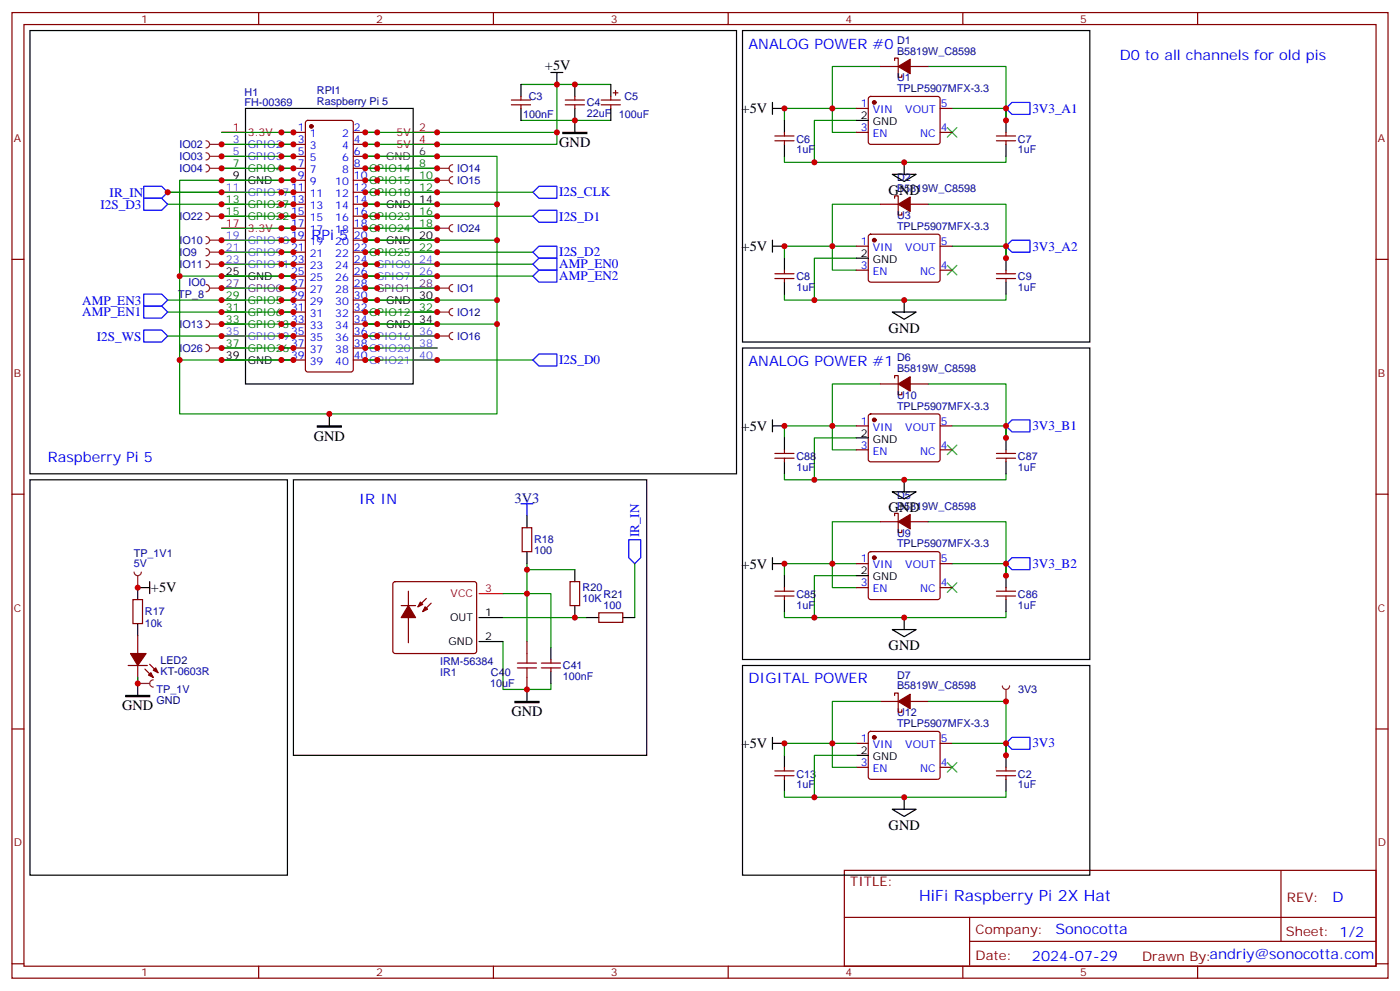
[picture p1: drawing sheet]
<svg xmlns="http://www.w3.org/2000/svg" width="412mm" height="292mm" viewBox="0 0 412 292" stroke-linecap="round" stroke-linejoin="round" font-family="sans-serif">
<g fill="none" stroke="#870000" stroke-width=".35">
<path d="M3.5 3.7h405.4v284.3h-405.4zM7.1 7.2h398.2v277.3h-398.2zM76.2 3.7v3.5M145.3 3.7v3.5M214.5 3.7v3.5M283.6 3.7v3.5M352.8 3.7v3.5M3.5 76.4h3.6M405.3 76.4h3.6M3.5 145.5h3.6M405.3 145.5h3.6M3.5 214.7h3.6"/>
<path d="M405.3 214.7h3.6M248.7 256.3h156.6v28.2h-156.6zM377.3 256.3v20.9M248.7 270.1h156.5M285.6 277.2h119.6M285.6 270.1v14.2M3.5 283.8h3.6M76.2 284.5v3.5M145.3 284.5v3.5M214.5 284.5v3.5M283.6 284.5v3.5M352.8 284.5v3.5"/>
<path d="M405.3 283.8h3.6"/>
</g>
<path d="M8.8 9h208.2v130.5h-208.2z" fill="none" stroke="#000" stroke-width=".35"/>
<path d="M157 56.6l1.7-1.7h5.3v3.5h-5.3z" fill="none" stroke="#00f" stroke-width=".35"/>
<path d="M128.8 99h3.5M133.3 97.9a1.06 1.06 0 0 0-1 1.1 1.06 1.06 0 0 0 1 1" fill="none" stroke="#8c2424" stroke-width=".35"/>
<circle cx="128.8" cy="99" r=".18" fill="#8c2424"/>
<path d="M60.7 101.4a1.06 1.06 0 0 1 1 1.1 1.06 1.06 0 0 1-1 1M61.7 102.5h3.6" fill="none" stroke="#8c2424" stroke-width=".35"/>
<circle cx="65.3" cy="102.5" r=".18" fill="#8c2424"/>
<path d="M60.7 94.4a1.06 1.06 0 0 1 1 1 1.06 1.06 0 0 1-1 1.1M61.7 95.4h3.6" fill="none" stroke="#8c2424" stroke-width=".35"/>
<circle cx="65.3" cy="95.4" r=".18" fill="#8c2424"/>
<path d="M60.7 62.6a1.06 1.06 0 0 1 1 1.1 1.06 1.06 0 0 1-1 1M61.7 63.7h3.6" fill="none" stroke="#8c2424" stroke-width=".35"/>
<circle cx="65.3" cy="63.7" r=".18" fill="#8c2424"/>
<path d="M60.7 41.5a1.06 1.06 0 0 1 1 1 1.06 1.06 0 0 1-1 1.1M61.7 42.5h3.6" fill="none" stroke="#8c2424" stroke-width=".35"/>
<circle cx="65.3" cy="42.5" r=".18" fill="#8c2424"/>
<path d="M60.7 45a1.06 1.06 0 0 1 1 1 1.06 1.06 0 0 1-1 1.1M61.7 46h3.6" fill="none" stroke="#8c2424" stroke-width=".35"/>
<circle cx="65.3" cy="46" r=".18" fill="#8c2424"/>
<path d="M60.7 48.5a1.06 1.06 0 0 1 1 1.1 1.06 1.06 0 0 1-1 1M61.7 49.6h3.6" fill="none" stroke="#8c2424" stroke-width=".35"/>
<circle cx="65.3" cy="49.6" r=".18" fill="#8c2424"/>
<g fill="none" stroke="#000" stroke-width=".35">
<path d="M72.3 31.9h49.4v81.2h-49.4zM153.5 24.9v3.5M153.5 31.9v3.6M162.3 21.3h3.5M164 21.3v3.6M169.3 24.9v3.5M169.3 31.9v7.1M179.9 24.9v3.5M179.9 31.9v3.6M65.3 53.1h7M121.7 60.1h7.1M121.7 70.7h7.1"/>
<path d="M65.3 81.3h7M121.7 88.4h7.1M121.7 95.4h7.1M65.3 106h7M97 121.9v3.5M8.8 141.3h75.9v116.4h-75.9z"/>
</g>
<path d="M65.3 39h7M121.7 39h7.1M121.7 42.5h7.1M65.3 67.2h7" fill="none" stroke="#f00" stroke-width=".35"/>
<path d="M65.3 42.5h7M65.3 46h7" fill="none" stroke="#06c" stroke-width=".35"/>
<path d="M121.7 46h7.1" fill="none" stroke="#333" stroke-width=".35"/>
<g fill="none" stroke="#060" stroke-width=".35">
<path d="M65.3 49.6h7M121.7 49.6h7.1M121.7 53.1h7.1M121.7 56.6h7.1M65.3 60.1h7M65.3 63.7h7M121.7 63.7h7.1M121.7 67.2h7.1M121.7 74.3h7.1M65.3 88.4h7M65.3 91.9h7M65.3 95.4h7"/>
<path d="M121.7 91.9h7.1M65.3 102.5h7"/>
</g>
<path d="M65.3 56.6h7M65.3 70.7h7M65.3 74.3h7M65.3 77.8h7M121.7 77.8h7.1M65.3 99h7M121.7 81.3h7.1M121.7 99h7.1M121.7 102.5h7.1M121.7 106h7.1" fill="none" stroke="#90f" stroke-width=".35"/>
<path d="M65.3 84.8h7M121.7 84.8h7.1" fill="none" stroke="#609" stroke-width=".35"/>
<g fill="none" stroke="#008700" stroke-width=".35">
<path d="M65.3 39h21.1M107.6 39h56.4M153.5 35.5h26.4M153.5 24.9h26.4M164 24.9v17.6h-56.4M49.4 56.6h37M65.3 53.1h21.1h-33.5v28.2h33.5h-21.1M65.3 49.6h21.1M65.3 46h21.1M65.3 42.5h21.1M107.6 56.6h49.4M128.8 46h-21.2h38.8v14.1"/>
<path d="M49.4 60.1h37M65.3 67.2h21.1M65.3 63.7h21.1M107.6 67.2h21.2M107.6 63.7h49.4M107.6 74.3h49.4M128.8 70.7h-21.2h38.8v17.7M128.8 60.1h-21.2h38.8v10.6M49.4 91.9h37M49.4 88.4h37M52.9 81.3v24.7h33.5h-21.1M65.3 95.4h21.1"/>
<path d="M65.3 84.8h21.1M107.6 81.3h21.2M107.6 99h21.2M128.8 95.4h-21.2h38.8v26.5h-93.5v-15.9M128.8 88.4h-21.2h38.8v7M65.3 102.5h21.1M107.6 102.5h21.2M107.6 106h49.4"/>
</g>
<g fill="none" stroke="#870000" stroke-width=".35">
<path d="M150.6 30.9h5.7M150.6 29.5h5.7M153.5 28.4v1.1M153.5 30.9v1M166.5 30.9h5.7M166.5 29.5h5.7M169.3 28.4v1.1M169.3 30.9v1M177.1 30.9h5.6M177.1 29.5h5.6M179.9 28.4v1.1M179.9 30.9v1"/>
<path d="M180.6 27.3h1.4M181.3 26.6v1.4"/>
</g>
<path d="M165.8 39h7.1v.3h-7.1zM93.5 125.4h7v.4h-7z" fill="#000" stroke="#000" stroke-width=".35"/>
<path d="M42.3 97.2h5.3l1.8 1.8-1.8 1.7h-5.3z" fill="none" stroke="#00f" stroke-width=".35"/>
<path d="M128.8 67.2h3.5M133.3 66.1a1.06 1.06 0 0 0-1 1.1 1.06 1.06 0 0 0 1 1.1" fill="none" stroke="#8c2424" stroke-width=".35"/>
<circle cx="128.8" cy="67.2" r=".18" fill="#8c2424"/>
<path d="M158.7 76h5.3v3.6h-5.3l-1.7-1.8zM157 81.3l1.7-1.7h5.3v3.5h-5.3z" fill="none" stroke="#00f" stroke-width=".35"/>
<path d="M107.6 77.8h49.4M107.6 81.3h49.4" fill="none" stroke="#008700" stroke-width=".35"/>
<path d="M128.8 84.8h3.5M133.3 83.8a1.06 1.06 0 0 0-1 1 1.06 1.06 0 0 0 1 1.1" fill="none" stroke="#8c2424" stroke-width=".35"/>
<circle cx="128.8" cy="84.8" r=".18" fill="#8c2424"/>
<path d="M42.3 90.1h5.3l1.8 1.8-1.8 1.8h-5.3zM42.3 86.6h5.3l1.8 1.8-1.8 1.7h-5.3z" fill="none" stroke="#00f" stroke-width=".35"/>
<path d="M107.6 84.8h21.2" fill="none" stroke="#008700" stroke-width=".35"/>
<path d="M60.7 83.8a1.06 1.06 0 0 1 1 1 1.06 1.06 0 0 1-1 1.1M61.7 84.8h3.6" fill="none" stroke="#8c2424" stroke-width=".35"/>
<circle cx="65.3" cy="84.8" r=".18" fill="#8c2424"/>
<path d="M60.7 69.7a1.06 1.06 0 0 1 1 1 1.06 1.06 0 0 1-1 1.1M61.7 70.7h3.6" fill="none" stroke="#8c2424" stroke-width=".35"/>
<circle cx="65.3" cy="70.7" r=".18" fill="#8c2424"/>
<path d="M60.7 73.2a1.06 1.06 0 0 1 1 1.1 1.06 1.06 0 0 1-1 1M61.7 74.3h3.6" fill="none" stroke="#8c2424" stroke-width=".35"/>
<circle cx="65.3" cy="74.3" r=".18" fill="#8c2424"/>
<path d="M60.7 76.7a1.06 1.06 0 0 1 1 1.1 1.06 1.06 0 0 1-1 1M61.7 77.8h3.6" fill="none" stroke="#8c2424" stroke-width=".35"/>
<circle cx="65.3" cy="77.8" r=".18" fill="#8c2424"/>
<path d="M65.3 70.7h21.1M65.3 74.3h21.1M65.3 77.8h21.1" fill="none" stroke="#008700" stroke-width=".35"/>
<path d="M128.8 53.1h3.5M133.3 52a1.06 1.06 0 0 0-1 1.1 1.06 1.06 0 0 0 1 1.1" fill="none" stroke="#8c2424" stroke-width=".35"/>
<circle cx="128.8" cy="53.1" r=".18" fill="#8c2424"/>
<path d="M128.8 49.6h3.5M133.3 48.5a1.06 1.06 0 0 0-1 1.1 1.06 1.06 0 0 0 1 1" fill="none" stroke="#8c2424" stroke-width=".35"/>
<circle cx="128.8" cy="49.6" r=".18" fill="#8c2424"/>
<path d="M107.6 49.6h21.2M107.6 53.1h21.2" fill="none" stroke="#008700" stroke-width=".35"/>
<path d="M128.8 91.9h3.5M133.3 90.8a1.06 1.06 0 0 0-1 1.1 1.06 1.06 0 0 0 1 1.1" fill="none" stroke="#8c2424" stroke-width=".35"/>
<circle cx="128.8" cy="91.9" r=".18" fill="#8c2424"/>
<g fill="none" stroke="#008700" stroke-width=".35">
<path d="M259.3 19.6h-14.1v19.4h7M273.4 19.6h22.9v15.9M252.2 31.9h-21.1v3.6M252.2 35.5h-12.3v12.3M280.5 31.9h15.8v3.6M296.3 31.9v3.6M231.1 46v1.8h65.2v-1.8M252.2 76h-12.3v12.4M252.2 72.5h-21.1v3.5M259.3 60.1h-14.1v19.5h7M273.4 60.1h22.9v15.9M280.5 72.5h15.8v3.5"/>
<path d="M296.3 72.5v3.5M49.4 99h37M107.6 91.9h21.2M231.1 86.6v1.8h65.2v-1.8M259.3 113.1h-14.1v19.4h7M273.4 113.1h22.9v15.8M231.1 139.5v1.8h65.2v-1.8M252.2 125.4h-21.1v3.5M252.2 128.9h-12.3v12.4M280.5 125.4h15.8v3.5M296.3 125.4v3.5M259.3 153.6h-14.1v19.4h7"/>
<path d="M273.4 153.6h22.9v15.9M252.2 169.5h-12.3v12.4M252.2 166h-21.1v3.5M280.5 166h15.8v3.5M296.3 166v3.5M231.1 180.1v1.8h65.2v-1.8M252.2 218.9h-21.1v3.5M259.3 206.6h-14.1v19.4h7M273.4 206.6h22.9v15.8M280.5 218.9h15.8v3.5M296.3 218.9v3.5M231.1 233v1.8h65.2v-1.8"/>
<path d="M252.2 222.4h-12.3v12.4"/>
</g>
<path d="M279 37.6l2.9 2.8M281.9 37.6l-2.9 2.8M279 78.1l2.9 2.9M281.9 78.1l-2.9 2.9M279 131.1l2.9 2.8M281.9 131.1l-2.9 2.8M279 171.6l2.9 2.8M281.9 171.6l-2.9 2.8M279 224.5l2.9 2.9M281.9 224.5l-2.9 2.9" fill="none" stroke="#3c3" stroke-width=".35"/>
<g fill="none" stroke="#000" stroke-width=".35">
<path d="M218.7 9h102.3v91.7h-102.3zM227.5 30.2v3.5M227.5 31.9h3.6M231.1 35.5v3.5M252.2 35.5h3.6M296.3 35.5v3.5M231.1 42.5v3.5M262.8 51.3h7.1l-3.6 2.1zM266.3 47.8v3.5M296.3 42.5v3.5M227.5 70.7v3.6M227.5 72.5h3.6"/>
<path d="M231.1 76v3.6M252.2 76h3.6M296.3 76v3.6M231.1 83.1v3.5M262.8 91.9h7.1l-3.6 2.1zM266.3 88.4v3.5M296.3 83.1v3.5M218.7 102.5h102.3v91.7h-102.3zM227.5 125.4h3.6M227.5 123.6v3.6M231.1 128.9v3.6M231.1 136v3.5"/>
<path d="M252.2 128.9h3.6M296.3 128.9v3.6M296.3 136v3.5M262.8 144.8h7.1l-3.6 2.1zM266.3 141.3v3.5M227.5 164.2v3.5M227.5 166h3.6M231.1 169.5v3.5M231.1 176.6v3.5M252.2 169.5h3.6M296.3 169.5v3.5M296.3 176.6v3.5"/>
<path d="M218.7 196h102.3v61.7h-102.3zM262.8 185.4h7.1l-3.6 2.1zM266.3 181.9v3.5M227.5 217.1v3.6M227.5 218.9h3.6M231.1 222.4v3.6M231.1 229.5v3.5M252.2 222.4h3.6M262.8 238.3h7.1l-3.6 2.1zM266.3 234.8v3.5M296.3 222.4v3.6M296.3 229.5v3.5"/>
</g>
<path d="M298.1 30.2h5.3v3.5h-5.3l-1.8-1.8zM42.3 58.4h5.3l1.8 1.7-1.8 1.8h-5.3zM157 74.3l1.7-1.8h5.3v3.5h-5.3zM157 63.7l1.7-1.8h5.3v3.5h-5.3zM298.1 70.7h5.3v3.6h-5.3l-1.8-1.8zM157 106l1.7-1.8h5.3v3.6h-5.3zM296.3 125.4l1.8-1.8h5.3v3.6h-5.3zM298.1 164.2h5.3v3.5h-5.3l-1.8-1.7zM296.3 218.9l1.8-1.8h5.3v3.6h-5.3z" fill="none" stroke="#00f" stroke-width=".35"/>
<g fill="none" stroke="#870000" stroke-width=".35">
<path d="M259.3 19.6h5.3M263.5 17.8v-.7h1.1v5.7h1v-.8M268.1 19.6h5.3M231.1 39v1M252.2 31.9h3.6M252.2 39h3.6M256 28.6l.5-.2 20 .1 .4 .6v13l-.7 .4-20-.1-.4-.6v-12.7zM276.9 31.9h3.6M276.9 39h3.6M296.3 39v1M228.2 41.5h5.7M228.2 40h5.7"/>
<path d="M231.1 41.5v1M263.5 58.4v-.7h1.1v5.6h1v-.7M293.5 41.5h5.7M293.5 40h5.7M296.3 41.5v1M231.1 79.6v1M252.2 72.5h3.6M252.2 79.6h3.6M256 69.2l.5-.2h20l.4 .7v12.9l-.7 .5-20-.1-.4-.6v-12.7zM259.3 60.1h5.3M268.1 60.1h5.3M276.9 72.5h3.6"/>
<path d="M276.9 79.6h3.6M296.3 79.6v1M228.2 82h5.7M228.2 80.6h5.7M231.1 82v1.1M293.5 82h5.7M293.5 80.6h5.7M296.3 82v1.1M259.3 113.1h5.3M263.5 111.3v-.7h1.1v5.6h1v-.7M268.1 113.1h5.3M228.2 134.9h5.7"/>
<path d="M228.2 133.5h5.7M231.1 132.5v1M231.1 134.9v1.1M252.2 125.4h3.6M252.2 132.5h3.6M256 122.1l.5-.2h20l.4 .7v13l-.7 .4-20-.1-.4-.6v-12.7zM276.9 125.4h3.6M276.9 132.5h3.6M293.5 134.9h5.7M293.5 133.5h5.7M296.3 132.5v1M296.3 134.9v1.1"/>
<path d="M259.3 153.6h5.3M263.5 151.9v-.7h1.1v5.6h1v-.7M268.1 153.6h5.3M228.2 175.5h5.7M228.2 174.1h5.7M231.1 173v1.1M231.1 175.5v1.1M252.2 166h3.6M252.2 173h3.6M256 162.7l.5-.2h20l.4 .7v12.9l-.7 .5-20-.1-.4-.6v-12.7zM276.9 166h3.6M276.9 173h3.6"/>
<path d="M293.5 175.5h5.7M293.5 174.1h5.7M296.3 173v1.1M296.3 175.5v1.1M252.2 218.9h3.6M256 215.6l.5-.2h20l.4 .7v13l-.7 .4-20-.1-.4-.6v-12.7zM259.3 206.6h5.3M263.5 204.8v-.7h1.1v5.6h1v-.7M268.1 206.6h5.3M276.9 218.9h3.6M228.2 228.4h5.7M228.2 227h5.7"/>
<path d="M231.1 226v1M231.1 228.4v1.1M252.2 226h3.6M276.9 226h3.6M293.5 228.4h5.7M293.5 227h5.7M296.3 226v1M296.3 228.4v1.1"/>
</g>
<g fill="#870000" stroke="#870000" stroke-width=".35">
<path d="M264.6 113.1l3.5-2.2v4.3z"/>
<path d="M264.6 153.6l3.5-2.1v4.3z"/>
<path d="M264.6 19.6l3.5-2.1v4.2z"/>
<path d="M264.6 60.1l3.5-2.1v4.3z"/>
<path d="M264.6 206.6l3.5-2.2v4.3z"/>
<circle cx="257.5" cy="123.6" r=".53"/>
<circle cx="257.5" cy="164.2" r=".53"/>
<circle cx="257.5" cy="30.2" r=".53"/>
<circle cx="257.5" cy="70.7" r=".53"/>
<circle cx="257.5" cy="217.1" r=".53"/>
</g>
<path d="M295.3 202a1.06 1.06 0 0 0 1 1 1.06 1.06 0 0 0 1.1-1M296.3 203v3.6" fill="none" stroke="#8c2424" stroke-width=".35"/>
<circle cx="296.3" cy="206.6" r=".18" fill="#8c2424"/>
<g fill="none" stroke="#008700" stroke-width=".35">
<path d="M82.9 39h3.5M107.6 39h3.5M82.9 56.6h3.5M82.9 53.1h3.5M82.9 49.6h3.5M82.9 46h3.5M82.9 42.5h3.5M107.6 56.6h3.5M107.6 53.1h3.5M107.6 49.6h3.5M107.6 46h3.5M107.6 42.5h3.5"/>
<path d="M82.9 77.8h3.5M82.9 74.3h3.5M82.9 70.7h3.5M82.9 67.2h3.5M82.9 63.7h3.5M82.9 60.1h3.5M107.6 77.8h3.5M107.6 74.3h3.5M107.6 70.7h3.5M107.6 67.2h3.5M107.6 63.7h3.5M107.6 60.1h3.5"/>
<path d="M82.9 99h3.5M82.9 95.4h3.5M82.9 91.9h3.5M82.9 88.4h3.5M82.9 84.8h3.5M82.9 81.3h3.5M107.6 99h3.5M107.6 95.4h3.5M107.6 91.9h3.5M107.6 88.4h3.5M107.6 84.8h3.5M107.6 81.3h3.5"/>
<path d="M82.9 106h3.5M82.9 102.5h3.5M107.6 106h3.5M107.6 102.5h3.5"/>
</g>
<path d="M44.1 173h-3.5v3.6M44.1 171.3v3.5M40.6 183.6v3.5" fill="none" stroke="#000" stroke-width=".35"/>
<path d="M39.2 176.6h2.8v7h-2.8zM37.7 196h5.7M40.6 187.1v5.3M40.6 196v5.3M42.7 197l2.5 2.5M44.1 195.6l2.5 2.5" fill="none" stroke="#870000" stroke-width=".35"/>
<g fill="#870000" stroke="#870000" stroke-width=".35">
<path d="M44.4 198.1l.8 1.4-1.5-.7z"/>
<path d="M45.2 197.4l.7-.7 .7 1.4z"/>
<path d="M38.5 192.4h4.5l-2.4 3.6z"/>
</g>
<path d="M39.5 168.5a1.06 1.06 0 0 0 1.1 1 1.06 1.06 0 0 0 1-1M40.6 169.5v3.5" fill="none" stroke="#8c2424" stroke-width=".35"/>
<circle cx="40.6" cy="173" r=".18" fill="#8c2424"/>
<path d="M40.6 201.3h3.5M45.2 200.2a1.06 1.06 0 0 0-1.1 1.1 1.06 1.06 0 0 0 1.1 1" fill="none" stroke="#8c2424" stroke-width=".35"/>
<circle cx="40.6" cy="201.3" r=".18" fill="#8c2424"/>
<path d="M40.6 199.5v1.8M148.2 188.9v14.1h14.1v-1.7" fill="none" stroke="#008700" stroke-width=".35"/>
<path d="M37 204.8h7.1v.3h-7.1z" fill="#000" stroke="#000" stroke-width=".35"/>
<path d="M40.6 201.3v3.5" fill="none" stroke="#000" stroke-width=".35"/>
<path d="M115.9 171.5l.5-.2h23.3l.5 .2 .2 .5v19.7l-.2 .5-.5 .2h-23.3l-.5-.2-.2-.5v-19.7z" fill="#fff" stroke="#870000" stroke-width=".35"/>
<path d="M86.4 141.3h104.1v81.1h-104.1zM155.2 151.9v3.5M155.2 162.5v3.5M169.3 167.7v3.6M169.3 178.3v3.6M141.1 181.9h7.1M141.1 188.9h7.1M162.3 190.7v3.5M162.3 197.7v3.6M172.9 181.9h3.5M183.4 181.9h3.6M155.2 203v3.6" fill="none" stroke="#000" stroke-width=".35"/>
<path d="M141.1 174.8h7.1" fill="none" stroke="#f00" stroke-width=".35"/>
<g fill="#870000" stroke="#870000" stroke-width=".35">
<path d="M120.3 178.3l2.1 3.6h-4.2z"/>
<path d="M125.2 178.7l.7 .7-1.4 .7z"/>
<path d="M123.8 177.3l.7 .7-1.4 .7z"/>
<circle cx="91.7" cy="37.2" r=".53"/>
</g>
<g fill="none" stroke="#870000" stroke-width=".35">
<path d="M86.4 39h3.6M90.2 35.7l.5-.2h12.7l.5 .2 .2 .5v72.6l-.3 .5-.4 .2h-12.7l-.5-.2-.2-.5v-72.6zM104.1 39h3.5M86.4 42.5h3.6M86.4 46h3.6M86.4 49.6h3.6M86.4 53.1h3.6M86.4 56.6h3.6M104.1 42.5h3.5M104.1 46h3.5M104.1 49.6h3.5M104.1 53.1h3.5"/>
<path d="M104.1 56.6h3.5M86.4 60.1h3.6M86.4 63.7h3.6M86.4 67.2h3.6M86.4 77.8h3.6M86.4 70.7h3.6M86.4 74.3h3.6M104.1 60.1h3.5M104.1 63.7h3.5M104.1 67.2h3.5M104.1 77.8h3.5M104.1 70.7h3.5"/>
<path d="M104.1 74.3h3.5M86.4 99h3.6M86.4 95.4h3.6M86.4 91.9h3.6M86.4 88.4h3.6M86.4 84.8h3.6M86.4 81.3h3.6M104.1 99h3.5M104.1 95.4h3.5M104.1 91.9h3.5M104.1 88.4h3.5M104.1 84.8h3.5"/>
<path d="M104.1 81.3h3.5M86.4 106h3.6M86.4 102.5h3.6M104.1 106h3.5M104.1 102.5h3.5M153.8 155.4h2.8v7.1h-2.8zM118.2 178.3h4.2M120.3 174.1v15.2M125.6 176.2l-2.5 2.5M127 177.6l-2.5 2.5M167.9 171.3h2.8v7h-2.8zM155.2 188.9v3.5"/>
<path d="M155.2 199.5v3.5M159.5 195.3h5.6M159.5 196.7h5.6M162.3 194.2v1.1M162.3 196.7v1M176.4 180.4h7v2.9h-7z"/>
</g>
<path d="M151.7 206.6h7v.3h-7z" fill="#000" stroke="#000" stroke-width=".35"/>
<path d="M49.4 56.6h15.9M148.2 174.8h14.1v15.9M155.2 166v22.9M155.2 167.7h14.1M187 166v15.9M148.2 181.9h24.7" fill="none" stroke="#008700" stroke-width=".35"/>
<path d="M152.4 196.7h5.6M152.4 195.3h5.6M155.2 192.4v2.9M155.2 196.7v2.8" fill="none" stroke="#a10000" stroke-width=".35"/>
<path d="M42.3 54.9h5.3l1.8 1.7-1.8 1.8h-5.3zM153.5 148.3h3.5M155.2 148.3v3.6M185.2 158.9h3.5v5.3l-1.7 1.8-1.8-1.8z" fill="none" stroke="#00f" stroke-width=".35"/>
<g fill="#c00">
<circle cx="169.3" cy="24.9" r=".88"/>
<circle cx="169.3" cy="35.5" r=".88"/>
<circle cx="164" cy="24.9" r=".88"/>
<circle cx="164" cy="39" r=".88"/>
<circle cx="128.8" cy="39" r=".88"/>
<circle cx="128.8" cy="42.5" r=".88"/>
<circle cx="111.1" cy="95.4" r=".88"/>
<circle cx="52.9" cy="106" r=".88"/>
<circle cx="128.8" cy="95.4" r=".88"/>
<circle cx="146.4" cy="95.4" r=".88"/>
<circle cx="97" cy="121.9" r=".88"/>
<circle cx="111.1" cy="88.4" r=".88"/>
<circle cx="128.8" cy="88.4" r=".88"/>
<circle cx="146.4" cy="88.4" r=".88"/>
<circle cx="111.1" cy="70.7" r=".88"/>
<circle cx="128.8" cy="70.7" r=".88"/>
<circle cx="146.4" cy="70.7" r=".88"/>
<circle cx="111.1" cy="60.1" r=".88"/>
<circle cx="128.8" cy="60.1" r=".88"/>
<circle cx="146.4" cy="60.1" r=".88"/>
<circle cx="111.1" cy="46" r=".88"/>
<circle cx="128.8" cy="46" r=".88"/>
<circle cx="82.9" cy="53.1" r=".88"/>
<circle cx="82.9" cy="81.3" r=".88"/>
<circle cx="65.3" cy="81.3" r=".88"/>
<circle cx="65.3" cy="53.1" r=".88"/>
<circle cx="52.9" cy="81.3" r=".88"/>
<circle cx="82.9" cy="106" r=".88"/>
<circle cx="65.3" cy="106" r=".88"/>
<circle cx="128.8" cy="106" r=".88"/>
<circle cx="128.8" cy="63.7" r=".88"/>
<circle cx="128.8" cy="56.6" r=".88"/>
<circle cx="111.1" cy="81.3" r=".88"/>
<circle cx="128.8" cy="81.3" r=".88"/>
<circle cx="128.8" cy="74.3" r=".88"/>
<circle cx="65.3" cy="60.1" r=".88"/>
<circle cx="128.8" cy="77.8" r=".88"/>
<circle cx="65.3" cy="88.4" r=".88"/>
<circle cx="65.3" cy="91.9" r=".88"/>
<circle cx="245.2" cy="125.4" r=".88"/>
<circle cx="296.3" cy="125.4" r=".88"/>
<circle cx="296.3" cy="166" r=".88"/>
<circle cx="245.2" cy="166" r=".88"/>
<circle cx="266.3" cy="141.3" r=".88"/>
<circle cx="239.9" cy="141.3" r=".88"/>
<circle cx="266.3" cy="181.9" r=".88"/>
<circle cx="239.9" cy="181.9" r=".88"/>
<circle cx="296.3" cy="128.9" r=".88"/>
<circle cx="296.3" cy="169.5" r=".88"/>
<circle cx="231.1" cy="166" r=".88"/>
<circle cx="231.1" cy="125.4" r=".88"/>
<circle cx="245.2" cy="31.9" r=".88"/>
<circle cx="296.3" cy="31.9" r=".88"/>
<circle cx="296.3" cy="72.5" r=".88"/>
<circle cx="245.2" cy="72.5" r=".88"/>
<circle cx="266.3" cy="47.8" r=".88"/>
<circle cx="239.9" cy="47.8" r=".88"/>
<circle cx="266.3" cy="88.4" r=".88"/>
<circle cx="239.9" cy="88.4" r=".88"/>
<circle cx="296.3" cy="35.5" r=".88"/>
<circle cx="296.3" cy="76" r=".88"/>
<circle cx="231.1" cy="72.5" r=".88"/>
<circle cx="231.1" cy="31.9" r=".88"/>
<circle cx="65.3" cy="99" r=".88"/>
<circle cx="231.1" cy="218.9" r=".88"/>
<circle cx="296.3" cy="222.4" r=".88"/>
<circle cx="239.9" cy="234.8" r=".88"/>
<circle cx="266.3" cy="234.8" r=".88"/>
<circle cx="296.3" cy="218.9" r=".88"/>
<circle cx="245.2" cy="218.9" r=".88"/>
<circle cx="296.3" cy="206.6" r=".88"/>
<circle cx="82.9" cy="102.5" r=".88"/>
<circle cx="82.9" cy="99" r=".88"/>
<circle cx="82.9" cy="95.4" r=".88"/>
<circle cx="82.9" cy="91.9" r=".88"/>
<circle cx="82.9" cy="88.4" r=".88"/>
<circle cx="82.9" cy="84.8" r=".88"/>
<circle cx="82.9" cy="77.8" r=".88"/>
<circle cx="82.9" cy="74.3" r=".88"/>
<circle cx="82.9" cy="70.7" r=".88"/>
<circle cx="82.9" cy="67.2" r=".88"/>
<circle cx="82.9" cy="63.7" r=".88"/>
<circle cx="82.9" cy="60.1" r=".88"/>
<circle cx="82.9" cy="56.6" r=".88"/>
<circle cx="82.9" cy="49.6" r=".88"/>
<circle cx="82.9" cy="46" r=".88"/>
<circle cx="82.9" cy="42.5" r=".88"/>
<circle cx="82.9" cy="39" r=".88"/>
<circle cx="111.1" cy="39" r=".88"/>
<circle cx="111.1" cy="42.5" r=".88"/>
<circle cx="111.1" cy="49.6" r=".88"/>
<circle cx="111.1" cy="53.1" r=".88"/>
<circle cx="111.1" cy="56.6" r=".88"/>
<circle cx="111.1" cy="63.7" r=".88"/>
<circle cx="111.1" cy="67.2" r=".88"/>
<circle cx="111.1" cy="74.3" r=".88"/>
<circle cx="111.1" cy="77.8" r=".88"/>
<circle cx="111.1" cy="84.8" r=".88"/>
<circle cx="111.1" cy="91.9" r=".88"/>
<circle cx="111.1" cy="99" r=".88"/>
<circle cx="111.1" cy="102.5" r=".88"/>
<circle cx="111.1" cy="106" r=".88"/>
<circle cx="86.4" cy="106" r=".88"/>
<circle cx="86.4" cy="102.5" r=".88"/>
<circle cx="86.4" cy="99" r=".88"/>
<circle cx="86.4" cy="95.4" r=".88"/>
<circle cx="86.4" cy="91.9" r=".88"/>
<circle cx="86.4" cy="88.4" r=".88"/>
<circle cx="86.4" cy="84.8" r=".88"/>
<circle cx="86.4" cy="81.3" r=".88"/>
<circle cx="86.4" cy="53.1" r=".88"/>
<circle cx="86.4" cy="77.8" r=".88"/>
<circle cx="86.4" cy="74.3" r=".88"/>
<circle cx="86.4" cy="70.7" r=".88"/>
<circle cx="86.4" cy="67.2" r=".88"/>
<circle cx="86.4" cy="63.7" r=".88"/>
<circle cx="86.4" cy="60.1" r=".88"/>
<circle cx="86.4" cy="56.6" r=".88"/>
<circle cx="86.4" cy="49.6" r=".88"/>
<circle cx="86.4" cy="46" r=".88"/>
<circle cx="86.4" cy="42.5" r=".88"/>
<circle cx="86.4" cy="39" r=".88"/>
<circle cx="107.6" cy="39" r=".88"/>
<circle cx="107.6" cy="42.5" r=".88"/>
<circle cx="107.6" cy="46" r=".88"/>
<circle cx="107.6" cy="49.6" r=".88"/>
<circle cx="107.6" cy="53.1" r=".88"/>
<circle cx="107.6" cy="56.6" r=".88"/>
<circle cx="107.6" cy="60.1" r=".88"/>
<circle cx="107.6" cy="63.7" r=".88"/>
<circle cx="107.6" cy="67.2" r=".88"/>
<circle cx="107.6" cy="70.7" r=".88"/>
<circle cx="107.6" cy="74.3" r=".88"/>
<circle cx="107.6" cy="77.8" r=".88"/>
<circle cx="107.6" cy="81.3" r=".88"/>
<circle cx="107.6" cy="84.8" r=".88"/>
<circle cx="107.6" cy="88.4" r=".88"/>
<circle cx="107.6" cy="91.9" r=".88"/>
<circle cx="107.6" cy="95.4" r=".88"/>
<circle cx="107.6" cy="99" r=".88"/>
<circle cx="107.6" cy="102.5" r=".88"/>
<circle cx="107.6" cy="106" r=".88"/>
<circle cx="40.6" cy="173" r=".88"/>
<circle cx="40.6" cy="201.3" r=".88"/>
<circle cx="155.2" cy="203" r=".88"/>
<circle cx="155.2" cy="174.8" r=".88"/>
<circle cx="169.3" cy="181.9" r=".88"/>
<circle cx="155.2" cy="167.7" r=".88"/>
<circle cx="65.3" cy="56.6" r=".88"/>
<circle cx="49.4" cy="56.6" r=".88"/>
<circle cx="128.8" cy="91.9" r=".88"/>
<circle cx="128.8" cy="49.6" r=".88"/>
<circle cx="128.8" cy="53.1" r=".88"/>
<circle cx="65.3" cy="77.8" r=".88"/>
<circle cx="65.3" cy="74.3" r=".88"/>
<circle cx="65.3" cy="70.7" r=".88"/>
<circle cx="65.3" cy="84.8" r=".88"/>
<circle cx="128.8" cy="84.8" r=".88"/>
<circle cx="128.8" cy="67.2" r=".88"/>
<circle cx="65.3" cy="49.6" r=".88"/>
<circle cx="65.3" cy="46" r=".88"/>
<circle cx="65.3" cy="42.5" r=".88"/>
<circle cx="65.3" cy="63.7" r=".88"/>
<circle cx="65.3" cy="95.4" r=".88"/>
<circle cx="65.3" cy="102.5" r=".88"/>
<circle cx="128.8" cy="99" r=".88"/>
</g>
<text font-size="4.6" fill="#00f" x="270.8" y="265.3">HiFi Raspberry Pi 2X Hat</text>
<g font-size="4.2" fill="#00f">
<text x="220.5" y="14.3">ANALOG POWER #0</text>
<text x="329.8" y="17.8">D0 to all channels for old pis</text>
<text x="91.7" y="70.7">RPi 5</text>
<text x="220.5" y="107.8">ANALOG POWER #1</text>
<text x="14.1" y="136">Raspberry Pi 5</text>
<text x="105.8" y="148.3">IR IN</text>
<text x="220.5" y="201.3">DIGITAL POWER</text>
<text x="392.5" y="265.6">D</text>
<text x="310.9" y="275.1">Sonocotta</text>
<text x="304" y="282.9">2024-07-29</text>
</g>
<g font-size="4.2">
<text x="160.5" y="20.6">+5V</text>
<text x="218.5" y="33.4">+5V</text>
<text x="164.7" y="43.3">GND</text>
<text x="261.8" y="57.4">GND</text>
<text x="218.5" y="73.9">+5V</text>
<text x="261.8" y="98">GND</text>
<text x="92.4" y="129.7">GND</text>
<text x="218.5" y="126.8">+5V</text>
<text x="261.8" y="150.9">GND</text>
<text x="218.5" y="167.4">+5V</text>
<text x="44.5" y="174.4">+5V</text>
<text x="261.8" y="191.5">GND</text>
<text x="36" y="209">GND</text>
<text x="150.6" y="210.8">GND</text>
<text x="218.5" y="220.3">+5V</text>
<text x="261.8" y="244.4">GND</text>
</g>
<text font-size="4.2" fill="#000080" x="151.6" y="148">3V3</text>
<g font-size="3.9" fill="#00f">
<text x="304.1" y="33.2">3V3_A1</text>
<text x="32.3" y="57.9">IR_IN</text>
<text x="164.7" y="57.7">I2S_CLK</text>
<text x="29.6" y="61.4">I2S_D3</text>
<text x="164.7" y="65">I2S_D1</text>
<text x="164.7" y="75.4">I2S_D2</text>
<text x="304.1" y="73.8">3V3_A2</text>
<text x="164.7" y="82.5">AMP_EN2</text>
<text x="164.7" y="79">AMP_EN0</text>
<text x="24.2" y="89.7">AMP_EN3</text>
<text x="24.2" y="93.2">AMP_EN1</text>
<text x="28.6" y="100.4">I2S_WS</text>
<text x="164.7" y="107.2">I2S_D0</text>
<text x="304.1" y="126.6">3V3_B1</text>
<text x="188.2" y="158.2" transform="rotate(-90 188.2 158.2)">IR_IN</text>
<text x="304.1" y="167.2">3V3_B2</text>
<text x="304.1" y="219.9">3V3</text>
</g>
<g font-size="3.9" fill="#800">
<text x="250.5" y="260.9">TITLE:</text>
<text x="379.1" y="265.6">REV:</text>
<text x="287.4" y="275.1">Company:</text>
<text x="378.7" y="275.7">Sheet: 1/2</text>
<text x="287.4" y="282.8">Date:</text>
<text x="336.4" y="282.8">Drawn By:andriy@sonocotta.com</text>
</g>
<g font-size="3.2" fill="#800">
<text x="41.6" y="6.7">1</text>
<text x="110.8" y="6.7">2</text>
<text x="179.9" y="6.7">3</text>
<text x="249.1" y="6.7">4</text>
<text x="318.2" y="6.7">5</text>
<text x="4.1" y="41.8">A</text>
<text x="405.9" y="41.8">A</text>
<text x="4.1" y="110.9">B</text>
<text x="405.9" y="110.9">B</text>
<text x="4.1" y="180.1">C</text>
<text x="405.9" y="180.1">C</text>
<text x="4.1" y="249.2">D</text>
<text x="405.9" y="249.2">D</text>
<text x="41.6" y="287.5">1</text>
<text x="110.8" y="287.5">2</text>
<text x="179.9" y="287.5">3</text>
<text x="249.1" y="287.5">4</text>
<text x="318.2" y="287.5">5</text>
</g>
<g font-size="3.2" fill="#000080">
<text x="264.2" y="16.1">B5819W_C8598</text>
<text x="264.2" y="12.9">D1</text>
<text x="264.2" y="24">U1</text>
<text x="72.1" y="28.1">H1</text>
<text x="93.4" y="27.8">RPI1</text>
<text x="155.7" y="29.5">C3</text>
<text x="184" y="29.5">C5</text>
<text x="264.2" y="27.2">TPLP5907MFX-3.3</text>
<text x="72.1" y="31.3">FH-00369</text>
<text x="93.4" y="30.9">Raspberry Pi 5</text>
<text x="154.1" y="34.8">100nF</text>
<text x="172.9" y="34.5">22uF</text>
<text x="172.9" y="31.3">C4</text>
<text x="182.3" y="34.8">100uF</text>
<text x="234.6" y="42">C6</text>
<text x="299.9" y="42">C7</text>
<text x="52.9" y="43.7">IO02</text>
<text x="52.9" y="47.2">IO03</text>
<text x="234.6" y="45.2">1uF</text>
<text x="299.9" y="45.2">1uF</text>
<text x="52.9" y="50.7">IO04</text>
<text x="134.7" y="50.7">IO14</text>
<text x="264.2" y="53.4">D2</text>
<text x="134.7" y="54.3">IO15</text>
<text x="264.2" y="56.6">B5819W_C8598</text>
<text x="52.9" y="64.8">IO22</text>
<text x="264.2" y="64.6">U3</text>
<text x="52.9" y="71.9">IO10</text>
<text x="134.7" y="68.4">IO24</text>
<text x="264.2" y="67.7">TPLP5907MFX-3.3</text>
<text x="52.9" y="75.4">IO9</text>
<text x="52.9" y="78.9">IO11</text>
<text x="234.6" y="82.5">C8</text>
<text x="299.9" y="82.5">C9</text>
<text x="52.5" y="87.7">TP_8</text>
<text x="55.6" y="84.2">IO0</text>
<text x="134.7" y="86">IO1</text>
<text x="234.6" y="85.7">1uF</text>
<text x="299.9" y="85.7">1uF</text>
<text x="134.7" y="93.1">IO12</text>
<text x="52.9" y="96.6">IO13</text>
<text x="134.7" y="100.1">IO16</text>
<text x="52.9" y="103.6">IO26</text>
<text x="264.2" y="106.4">D6</text>
<text x="264.2" y="109.5">B5819W_C8598</text>
<text x="264.2" y="117.5">U10</text>
<text x="264.2" y="120.6">TPLP5907MFX-3.3</text>
<text x="234.6" y="135.5">C88</text>
<text x="299.9" y="135.5">C87</text>
<text x="234.6" y="138.6">1uF</text>
<text x="299.9" y="138.6">1uF</text>
<text x="264.2" y="146.9">D5</text>
<text x="264.2" y="150.1">B5819W_C8598</text>
<text x="157.3" y="160">R18</text>
<text x="264.2" y="161.2">TPLP5907MFX-3.3</text>
<text x="264.2" y="158">U9</text>
<text x="39.4" y="167.1">5V</text>
<text x="39.4" y="163.9">TP_1V1</text>
<text x="157.3" y="163.2">100</text>
<text x="171.6" y="177.4">10K</text>
<text x="171.6" y="174.2">R20</text>
<text x="177.8" y="179.4">100</text>
<text x="177.8" y="176.2">R21</text>
<text x="234.6" y="179.2">1uF</text>
<text x="234.6" y="176">C85</text>
<text x="299.9" y="179.2">1uF</text>
<text x="299.9" y="176">C86</text>
<text x="42.7" y="184.5">10k</text>
<text x="42.7" y="181.2">R17</text>
<text x="47.3" y="195.4">LED2</text>
<text x="129.6" y="196">IRM-56384</text>
<text x="165.8" y="197.1">C41</text>
<text x="47.3" y="198.6">KT-0603R</text>
<text x="129.6" y="199.2">IR1</text>
<text x="144.4" y="202.4">10uF</text>
<text x="144.6" y="199.2">C40</text>
<text x="165.8" y="200.3">100nF</text>
<text x="264.2" y="203">B5819W_C8598</text>
<text x="264.2" y="199.8">D7</text>
<text x="46.1" y="207.3">GND</text>
<text x="46.1" y="204.2">TP_1V</text>
<text x="299.9" y="204.2">3V3</text>
<text x="264.2" y="214.1">TPLP5907MFX-3.3</text>
<text x="264.2" y="211">U12</text>
<text x="234.6" y="232.1">1uF</text>
<text x="234.6" y="229">C13</text>
<text x="299.9" y="232.1">1uF</text>
<text x="299.9" y="229">C2</text>
</g>
<g font-size="3.2" fill="#00f">
<text x="253.6" y="31.6">1</text>
<text x="257.1" y="33.3">VIN</text>
<text x="266.7" y="33.3">VOUT</text>
<text x="277.1" y="31.6">5</text>
<text x="87.8" y="38.6">1</text>
<text x="91.3" y="40.4">1</text>
<text x="100.7" y="40.4">2</text>
<text x="104.2" y="38.6">2</text>
<text x="253.6" y="38.6">3</text>
<text x="257.1" y="40.4">EN</text>
<text x="271" y="40.4">NC</text>
<text x="277.1" y="38.6">4</text>
<text x="87.8" y="42.2">3</text>
<text x="87.8" y="45.7">5</text>
<text x="91.3" y="43.9">3</text>
<text x="91.3" y="47.4">5</text>
<text x="100.7" y="47.4">6</text>
<text x="100.7" y="43.9">4</text>
<text x="104.2" y="45.7">6</text>
<text x="104.2" y="42.2">4</text>
<text x="87.8" y="49.2">7</text>
<text x="87.8" y="52.7">9</text>
<text x="91.3" y="51">7</text>
<text x="100.7" y="51">8</text>
<text x="104.2" y="52.7">10</text>
<text x="104.2" y="49.2">8</text>
<text x="85.7" y="56.3">11</text>
<text x="85.7" y="59.8">13</text>
<text x="91.3" y="54.5">9</text>
<text x="91.3" y="58">11</text>
<text x="98.7" y="58">12</text>
<text x="98.7" y="54.5">10</text>
<text x="104.2" y="59.8">14</text>
<text x="104.2" y="56.3">12</text>
<text x="85.7" y="63.3">15</text>
<text x="91.3" y="61.6">13</text>
<text x="91.3" y="65.1">15</text>
<text x="98.7" y="65.1">16</text>
<text x="98.7" y="61.6">14</text>
<text x="104.2" y="63.3">16</text>
<text x="85.7" y="66.9">17</text>
<text x="85.7" y="70.4">19</text>
<text x="91.3" y="68.6">17</text>
<text x="98.7" y="68.6">18</text>
<text x="104.2" y="70.4">20</text>
<text x="104.2" y="66.9">18</text>
<text x="85.7" y="73.9">21</text>
<text x="85.7" y="77.4">23</text>
<text x="91.3" y="72.1">19</text>
<text x="91.3" y="75.7">21</text>
<text x="98.7" y="75.7">22</text>
<text x="98.7" y="72.1">20</text>
<text x="104.2" y="77.4">24</text>
<text x="104.2" y="73.9">22</text>
<text x="253.6" y="72.1">1</text>
<text x="257.1" y="73.9">VIN</text>
<text x="266.7" y="73.9">VOUT</text>
<text x="277.1" y="72.1">5</text>
<text x="85.7" y="81">25</text>
<text x="91.3" y="79.2">23</text>
<text x="91.3" y="82.7">25</text>
<text x="98.7" y="82.7">26</text>
<text x="98.7" y="79.2">24</text>
<text x="104.2" y="81">26</text>
<text x="253.6" y="79.2">3</text>
<text x="257.1" y="81">EN</text>
<text x="271" y="81">NC</text>
<text x="277.1" y="79.2">4</text>
<text x="85.7" y="84.5">27</text>
<text x="85.7" y="88">29</text>
<text x="91.3" y="86.3">27</text>
<text x="91.3" y="89.8">29</text>
<text x="98.7" y="89.8">30</text>
<text x="98.7" y="86.3">28</text>
<text x="104.2" y="88">30</text>
<text x="104.2" y="84.5">28</text>
<text x="85.7" y="91.5">31</text>
<text x="85.7" y="95.1">33</text>
<text x="91.3" y="93.3">31</text>
<text x="98.7" y="93.3">32</text>
<text x="104.2" y="95.1">34</text>
<text x="104.2" y="91.5">32</text>
<text x="85.7" y="98.6">35</text>
<text x="91.3" y="96.8">33</text>
<text x="91.3" y="100.4">35</text>
<text x="98.7" y="100.4">36</text>
<text x="98.7" y="96.8">34</text>
<text x="104.2" y="98.6">36</text>
<text x="85.7" y="102.1">37</text>
<text x="85.7" y="105.7">39</text>
<text x="91.3" y="103.9">37</text>
<text x="91.3" y="107.4">39</text>
<text x="98.7" y="107.4">40</text>
<text x="98.7" y="103.9">38</text>
<text x="104.2" y="105.7">40</text>
<text x="104.2" y="102.1">38</text>
<text x="253.6" y="125.1">1</text>
<text x="277.1" y="125.1">5</text>
<text x="257.1" y="126.8">VIN</text>
<text x="266.7" y="126.8">VOUT</text>
<text x="253.6" y="132.1">3</text>
<text x="257.1" y="133.9">EN</text>
<text x="271" y="133.9">NC</text>
<text x="277.1" y="132.1">4</text>
<text x="253.6" y="165.6">1</text>
<text x="257.1" y="167.4">VIN</text>
<text x="266.7" y="167.4">VOUT</text>
<text x="277.1" y="165.6">5</text>
<text x="253.6" y="172.7">3</text>
<text x="277.1" y="172.7">4</text>
<text x="257.1" y="174.4">EN</text>
<text x="271" y="174.4">NC</text>
<text x="253.6" y="218.5">1</text>
<text x="257.1" y="220.3">VIN</text>
<text x="266.7" y="220.3">VOUT</text>
<text x="277.1" y="218.5">5</text>
<text x="253.6" y="225.6">3</text>
<text x="257.1" y="227.4">EN</text>
<text x="271" y="227.4">NC</text>
<text x="277.1" y="225.6">4</text>
</g>
<g font-size="3.2">
<text x="253.6" y="35.1">2</text>
<text x="257.1" y="36.9">GND</text>
<text x="68.5" y="52.7">9</text>
<text x="73" y="54.2">GND</text>
<text x="123.5" y="59.8">14</text>
<text x="113.7" y="61.2">GND</text>
<text x="113.7" y="71.8">GND</text>
<text x="123.5" y="70.4">20</text>
<text x="253.6" y="75.7">2</text>
<text x="257.1" y="77.4">GND</text>
<text x="66.5" y="81">25</text>
<text x="73" y="82.4">GND</text>
<text x="113.7" y="89.4">GND</text>
<text x="123.5" y="88">30</text>
<text x="123.5" y="95.1">34</text>
<text x="113.7" y="96.5">GND</text>
<text x="66.5" y="105.7">39</text>
<text x="73" y="107.1">GND</text>
<text x="253.6" y="128.6">2</text>
<text x="257.1" y="130.4">GND</text>
<text x="253.6" y="169.2">2</text>
<text x="257.1" y="170.9">GND</text>
<text x="132.6" y="182.9">OUT</text>
<text x="142.9" y="181.5">1</text>
<text x="132.1" y="190">GND</text>
<text x="142.9" y="188.6">2</text>
<text x="253.6" y="222.1">2</text>
<text x="257.1" y="223.8">GND</text>
</g>
<g font-size="3.2" fill="#f00">
<text x="68.5" y="38.6">1</text>
<text x="73" y="40">3.3V</text>
<text x="116.8" y="40">5V</text>
<text x="123.5" y="38.6">2</text>
<text x="116.8" y="43.6">5V</text>
<text x="123.5" y="42.2">4</text>
<text x="66.5" y="66.9">17</text>
<text x="73" y="68.3">3.3V</text>
<text x="132.7" y="175.9">VCC</text>
<text x="142.9" y="174.4">3</text>
</g>
<g font-size="3.2" fill="#06c">
<text x="68.5" y="42.2">3</text>
<text x="68.5" y="45.7">5</text>
<text x="73" y="43.6">GPIO2</text>
<text x="73" y="47.1">GPIO3</text>
</g>
<g font-size="3.2" fill="#333">
<text x="113.7" y="47.1">GND</text>
<text x="123.5" y="45.7">6</text>
</g>
<g font-size="3.2" fill="#060">
<text x="68.5" y="49.2">7</text>
<text x="73" y="50.6">GPIO4</text>
<text x="108.8" y="50.6">GPIO14</text>
<text x="123.5" y="49.2">8</text>
<text x="123.5" y="52.7">10</text>
<text x="66.5" y="59.8">13</text>
<text x="108.8" y="54.2">GPIO15</text>
<text x="108.8" y="57.7">GPIO18</text>
<text x="123.5" y="56.3">12</text>
<text x="66.5" y="63.3">15</text>
<text x="73" y="61.2">GPIO27</text>
<text x="73" y="64.7">GPIO22</text>
<text x="108.8" y="64.7">GPIO23</text>
<text x="123.5" y="63.3">16</text>
<text x="108.8" y="68.3">GPIO24</text>
<text x="123.5" y="66.9">18</text>
<text x="108.8" y="75.3">GPIO25</text>
<text x="123.5" y="73.9">22</text>
<text x="66.5" y="88">29</text>
<text x="73" y="89.4">GPIO5</text>
<text x="66.5" y="91.5">31</text>
<text x="66.5" y="95.1">33</text>
<text x="73" y="93">GPIO6</text>
<text x="108.8" y="93">GPIO12</text>
<text x="123.5" y="91.5">32</text>
<text x="73" y="96.5">GPIO13</text>
<text x="66.5" y="102.1">37</text>
<text x="73" y="103.5">GPIO26</text>
</g>
<g font-size="3.2" fill="#90f">
<text x="66.5" y="56.3">11</text>
<text x="73" y="57.7">GPIO17</text>
<text x="66.5" y="70.4">19</text>
<text x="73" y="71.8">GPIO10</text>
<text x="66.5" y="73.9">21</text>
<text x="66.5" y="77.4">23</text>
<text x="73" y="75.3">GPIO9</text>
<text x="123.5" y="77.4">24</text>
<text x="73" y="78.8">GPIO11</text>
<text x="110.8" y="78.8">GPIO8</text>
<text x="110.8" y="82.4">GPIO7</text>
<text x="123.5" y="81">26</text>
<text x="66.5" y="98.6">35</text>
<text x="73" y="100">GPIO19</text>
<text x="108.8" y="100">GPIO16</text>
<text x="123.5" y="98.6">36</text>
<text x="108.8" y="103.5">GPIO20</text>
<text x="108.8" y="107.1">GPIO21</text>
<text x="123.5" y="102.1">38</text>
<text x="123.5" y="105.7">40</text>
</g>
<g font-size="3.2" fill="#609">
<text x="66.5" y="84.5">27</text>
<text x="73" y="85.9">GPIO0</text>
<text x="110.8" y="85.9">GPIO1</text>
<text x="123.5" y="84.5">28</text>
</g>
</svg>
